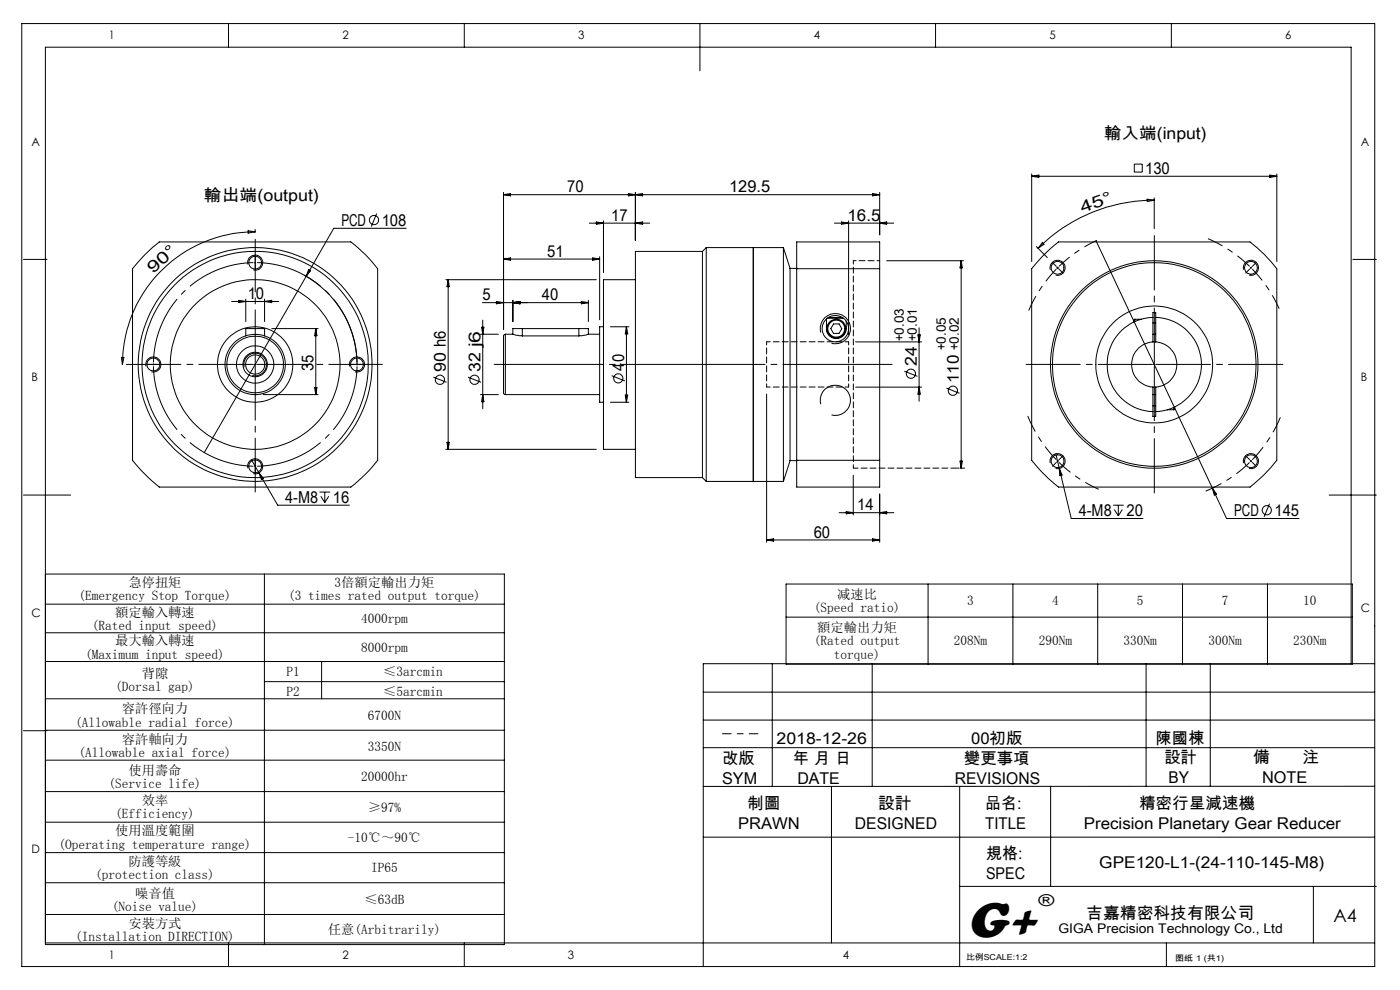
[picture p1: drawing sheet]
<svg xmlns="http://www.w3.org/2000/svg" width="297mm" height="210mm" viewBox="0 0 297 210" stroke-linecap="round" stroke-linejoin="round" font-family="sans-serif">
<g fill="none" stroke="#000" stroke-width=".21">
<path d="M4.6 5h287v200h-287zM48.5 5v5M98.5 5v5M148.5 5v10M198.5 5v5M248.5 5v5M218.9 37.4l1.5-.3v.5zM218.9 36.9v18.6M218.9 37.4h52M240.6 34.8h1.7v1.7h-1.7zM269.4 37.1l1.5 .3-1.5 .2zM270.9 36.9v18.6"/>
<path d="M5 55h5M30.8 54l3-2.7h40.6a29.5 29.5 0 0 1 5.7 5.7v40.6a32.5 32.5 0 0 1-5.7 5.7h-40.6a36 36 0 0 1-5.7-5.7v-40.6zM52.6 56.1a1.58 1.58 0 0 1 1.4-2 1.58 1.58 0 0 1 1.7 1.8 1.58 1.58 0 0 1-2 1.3M52.6 49l1.5 .2-1.5 .3zM53.9 55.7h.4M54.1 49.2a28.2 28.2 0 0 0-28.1 28.1M54.1 48.7v.6M54.1 55.5v.4M64.5 58.4a21.5 21.5 0 0 1 11.2 19M64.9 58.6l-21.6 37.4M65.5 57.2l.4 .2-1 1.2zM79.9 45.3l-1.1 2.8"/>
<path d="M86.2 48.4h-15.4l-5.9 10.2M94.6 59.3h31.9M95.1 59.3v36M95.1 59.3l.2 1.5h-.5zM106.8 40.8v29M106.8 55h20.4M106.8 55l1.5-.3v.5zM106.8 41.3l1.5-.2v.4zM106.8 41.3h79.8M125 47.3h12.8M125.7 54.7l1.5 .3-1.5 .2zM126.5 47.1l1.5 .2-1.5 .3z"/>
<path d="M127.2 54.5v13.3M128 46.8v11M133.3 41.1l1.5 .2-1.5 .2zM134.8 40.8v10.2M134.8 47.3l1.5-.2v.5zM134.8 41.3l1.5-.2v.4zM134.8 59.3h-6.8v36h6.8M149 53.3v48M149 53.3h-14.2v48h14.2M149.8 52.5v49.6M149.8 52.5h16.4M149.8 52.5l-.8 .8"/>
<path d="M159.8 52.5v49.6M166.2 52.5v49.6M166.2 52.5l1.4 4.4M167.6 56.9v40.8M167.6 56.9h1.4M169 57v-5.7h17.6v5.7M169 57h17.6M169 57v40.6M177 47.3h12.6M178.5 47.1l1.5 .2-1.5 .3zM180 46.8v24.2M185.1 41.1l1.5 .2-1.5 .2z"/>
<path d="M186.6 40.8v9M186.6 47.3l1.5-.2v.5zM186.6 57v40.6M188.1 55.3h16.3M203.9 55.3v44M203.9 55.3l.3 1.5h-.5zM219.9 52.3l2.3 2.3M221.1 51.5l.4 .3-1.3 .9zM221.5 54l3-2.7h40.7a29.5 29.5 0 0 1 5.7 5.7v40.6a32.5 32.5 0 0 1-5.7 5.7h-40.7a36 36 0 0 1-5.6-5.7v-40.6zM222.8 57.2a1.59 1.59 0 0 1 1.4-2 1.59 1.59 0 0 1 1.7 1.7 1.59 1.59 0 0 1-2 1.4M224.2 56.7l.3 .3M224.5 56.7l-.3 .3"/>
<path d="M232.5 51.1l24.7 52.5M243.3 42.3l1.6 .2-1.5 .2zM244.9 42.5a34.7 34.7 0 0 0-24.7 10.2M244.9 42v6.5M263.8 57.2a1.58 1.58 0 0 1 1.4-2 1.58 1.58 0 0 1 1.7 1.7 1.58 1.58 0 0 1-1.9 1.4M287 55h5M25.8 75.8h.5l-.3 1.5zM31 77.7a1.6 1.6 0 0 1 1.4-2 1.6 1.6 0 0 1 1.7 1.8 1.6 1.6 0 0 1-2 1.4M49.1 64h10M50.6 63.7l1.5 .3-1.5 .2zM51.8 77.9a2.39 2.39 0 0 1 2.2-2.9 2.39 2.39 0 0 1 2.5 2.6 2.39 2.39 0 0 1-3 2M52.1 63.5v4.7"/>
<path d="M52.1 71.3v-1.6h4v1.6M56.1 63.5v4.7M56.1 64l1.5-.3v.5zM57.6 69.7h9.9M67 69.7v14M67 69.7l.2 1.5h-.5zM74.2 77.7a1.6 1.6 0 0 1 1.4-2 1.6 1.6 0 0 1 1.7 1.8 1.6 1.6 0 0 1-2 1.4M101.9 70.9h3.8M102.2 69.4h.5l-.3 1.5zM102.3 64.2h22.5M102.4 67.9v18.8M105.3 64l1.5 .2-1.5 .2z"/>
<path d="M107.2 70.9l-.4 .4v12.1l.4 .3M107.2 70.9v12.8M108.8 63.7v4.5M108.8 64.2l1.5-.2v.4zM108.8 70.9l2 .4M110.8 69.7h-2v1.2h-1.6M110.8 69.7h12M110.8 71.3h12M110.8 69.7v1.6M122.8 69.7h2v1.2M122.8 69.7v1.6M123.3 64l1.5 .2-1.5 .2z"/>
<path d="M124.8 63.7v4.5M124.8 70.9l-2 .4M124.8 70.9h2.4M128 69.3h-.8v16h.8M129.5 69.3h3.9M129.8 79.7l2.8 1.1M132.9 69.3v16M132.9 69.3l.3 1.5h-.6zM174.1 70.5a3.2 3.2 0 0 1 2.8-4 3.2 3.2 0 0 1 3.5 3.5 3.2 3.2 0 0 1-4 2.8M175.3 67.7v.6a3.9 3.9 0 0 0 .7 3 2.21 2.21 0 0 0 2.6 .1 2.21 2.21 0 0 0 .9-2.4v-.9M175.5 67.5h3.4M175.8 67.3h2.8"/>
<path d="M176.8 68.7h1.2l.6 1-.6 1h-1.2l-.6-1zM181.5 72.5h14M191.8 78.7l2.8 1.1M194.7 71h.5l-.2 1.5zM195 69.5v15.6M240.7 67.7l-.1 .1v.5M240.7 67.7v.5M240.7 67.7h1.4M244.6 67.3a10 10 0 0 0-9.7 10 10 10 0 0 0 9.7 10M244.6 72.5a4.8 4.8 0 0 0-4.5 4.8 4.8 4.8 0 0 0 4.5 4.8M244.6 72.5h.6M244.6 70.9h.6"/>
<path d="M244.6 68.5h.6M244.6 72.5v-6.2h.6v6.2M245.2 72.5a4.8 4.8 0 0 1 4.5 4.8 4.8 4.8 0 0 1-4.5 4.8M245.2 67.3a10 10 0 0 1 9.7 10 10 10 0 0 1-9.7 10M52.6 99.3a1.59 1.59 0 0 1 1.4-2 1.59 1.59 0 0 1 1.7 1.8 1.59 1.59 0 0 1-2 1.4M53.3 97.5l1.6 2.8M54.1 83.7h.2M55.8 83.7h11.7M66.7 82.2h.5l-.2 1.5zM91.9 80l2.8 1.1M94.6 95.3h31.9M94.8 93.8h.5l-.2 1.5z"/>
<path d="M99.3 80l2.8 1.1M101.9 83.7h3.8M102.4 83.7l.3 1.5h-.5zM107.2 83.7h20M129.5 85.3h3.9M132.6 83.8h.6l-.3 1.5zM162.6 83.6v31.4M167.6 97.7l-1.4 4.4M167.6 97.7h1.4M169 97.6v5.7h17.6v-5.7M169 97.6h17.6M174.1 85.8a3.2 3.2 0 0 1 2.8-4.1 3.2 3.2 0 0 1 3.5 3.5 3.2 3.2 0 0 1-4 2.8"/>
<path d="M181.5 82.1h14M195 82.1l.2 1.5h-.5zM200.8 82.3l2.8 1.1M203.1 99.3h.3M203.7 97.8h.5l-.3 1.5zM222.8 98.2a1.6 1.6 0 0 1 1.4-2 1.6 1.6 0 0 1 1.8 1.8 1.6 1.6 0 0 1-2.1 1.4M224 96.3l3.3 13.7h15.2M224.7 99.4l.6 1.4-.5 .1zM244.6 82.1h.6M244.6 83.7h.6M244.6 86.1h.6M244.6 82.1v6.2h.6v-6.2"/>
<path d="M247.7 86.9h1.3M249 86.4v.5M249.2 86.4v.4l-.2 .1M263.8 98.2a1.59 1.59 0 0 1 1.4-2 1.59 1.59 0 0 1 1.8 1.8 1.59 1.59 0 0 1-2 1.4M5 105h10M54.9 100.3l4 6.9h15.2M54.9 100.3l1 1.2-.4 .2zM67.8 104.4h2.2M68.1 105.3l.8 1.3M68.9 104.4v2.2M69.7 105.3l-.8 1.3M149 101.3l.8 .8"/>
<path d="M149.8 102.1h16.4M162.6 114.5h24M162.6 114.5l1.5-.2v.5zM178 108.8h11.6M179.5 108.5l1.5 .3-1.5 .2zM181 100.8v8.4M185.1 114.3l1.5 .2-1.5 .3zM186.6 104.8v10.2M186.6 108.8l1.5-.3v.5zM236.1 107.2h2.3M236.4 108.1l.8 1.3M237.2 107.2v2.2"/>
<path d="M238.1 108.1l-.9 1.3M257.2 103.6l3 6.4h15.4M257.2 103.6l.9 1.2-.5 .2zM257.6 103.4l-.5 .2M269.3 106.8l-1.1 2.8M282 105h10M9.6 128.2h97.4M9.6 134.2h97.4M9.6 121.8h97.4v78.6h-97.4v-190.4h277v130.8M56.1 121.8v78.6M166.8 123.9h120.1v17h-120.1zM166.8 130.9h120.1"/>
<path d="M196.9 123.9v17M214.9 123.9v17M232.9 123.9v17M250.9 123.9v17M268.9 123.9v17M5 155h5M9.6 140.3h97.4M9.6 148.2h97.4M9.6 154.9h97.4M56.1 144.6h50.9M68.2 140.3v7.9M149.2 152.7h142.4"/>
<path d="M149.2 146.8h142.4M149.2 158.6h142.4M163.8 140.8v26M185 140.8v26M243.1 140.8v26M256.8 140.8v26M291.6 140.8h-142.4v64.2M9.6 161.2h97.4M9.6 167.9h97.4M9.6 174.4h97.4M149.2 177.6h142.4M176.4 166.8v33.2"/>
<path d="M203.6 166.8v38.2M222.9 166.8v21.2M291.6 166.8h-142.4M9.6 180.9h97.4M9.6 187.2h97.4M9.6 194h97.4M203.6 188h88.4M278.6 188v12M9.6 200h282M48.5 200v5M98.5 200v5M247.4 200v5"/>
<circle cx="54.1" cy="55.7" r="1.36"/>
<circle cx="79.3" cy="46.7" r=".98"/>
<circle cx="224.4" cy="56.8" r="1.36"/>
<circle cx="265.4" cy="56.8" r="1.36"/>
<circle cx="32.5" cy="77.3" r="1.37"/>
<circle cx="54.1" cy="77.3" r="6"/>
<circle cx="54.1" cy="77.3" r="8"/>
<circle cx="54.1" cy="77.3" r="24.8"/>
<circle cx="54.1" cy="77.3" r="6.4"/>
<circle cx="54.1" cy="77.3" r="24"/>
<circle cx="54.1" cy="77.3" r="2.6"/>
<circle cx="54.1" cy="77.3" r="4"/>
<circle cx="54.1" cy="77.3" r="18"/>
<circle cx="54.1" cy="77.3" r="2.03"/>
<circle cx="75.7" cy="77.3" r="1.35"/>
<circle cx="177.2" cy="69.7" r="2.8"/>
<circle cx="177.4" cy="69.7" r="1.8"/>
<circle cx="177.4" cy="69.7" r="2"/>
<circle cx="193.2" cy="79.3" r=".97"/>
<circle cx="244.9" cy="77.3" r="22"/>
<circle cx="244.9" cy="77.3" r="21.6"/>
<circle cx="244.9" cy="77.3" r="12.4"/>
<circle cx="54.1" cy="98.9" r="1.36"/>
<circle cx="93.3" cy="80.6" r=".98"/>
<circle cx="100.7" cy="80.6" r=".98"/>
<circle cx="131.2" cy="80.3" r=".98"/>
<circle cx="202.1" cy="82.9" r=".99"/>
<circle cx="224.4" cy="97.8" r="1.36"/>
<circle cx="265.4" cy="97.8" r="1.36"/>
<circle cx="268.7" cy="108.2" r=".99"/>
</g>
<path d="M224.1 57.1a29 29 0 0 0-5.9 8.8" fill="none" stroke="#000" stroke-width=".21" stroke-dasharray="30.5 1.3 1.3 1.3" stroke-dashoffset="27.1" stroke-linecap="butt"/>
<path d="M224.7 56.5a29 29 0 0 1 8-5.5" fill="none" stroke="#000" stroke-width=".21" stroke-dasharray="30.5 1.3 1.3 1.3" stroke-dashoffset="27.5" stroke-linecap="butt"/>
<path d="M265.4 56.8l-.2-.1M265.4 56.8l.1 .1M32.5 77.3v.2M32.5 77.3v-.2M75.7 77.3v-.2M75.7 77.3v.2M54.1 98.9h.2M54.1 98.9h-.2M224.4 97.8l.1 .1M224.4 97.8l-.2-.1M265.4 97.8l.1-.1M265.4 97.8l-.2 .1" fill="none" stroke="#000" stroke-width=".21" stroke-dasharray="30.5 1.3 1.3 1.3" stroke-linecap="butt"/>
<path d="M265.1 56.5a29 29 0 0 0-8.8-5.9M265.7 97.5a29 29 0 0 0 5.9-9" fill="none" stroke="#000" stroke-width=".21" stroke-dasharray="30.5 1.3 1.3 1.3" stroke-dashoffset="27" stroke-linecap="butt"/>
<path d="M265.7 57.1a29 29 0 0 1 5.7 8.4M224.7 98.1a29 29 0 0 0 8.4 5.7" fill="none" stroke="#000" stroke-width=".21" stroke-dasharray="30.5 1.3 1.3 1.3" stroke-dashoffset="27.3" stroke-linecap="butt"/>
<path d="M224.1 97.5a29 29 0 0 1-6.1-9.3M265.1 98.1a29 29 0 0 1-9.3 6.1" fill="none" stroke="#000" stroke-width=".21" stroke-dasharray="30.5 1.3 1.3 1.3" stroke-dashoffset="26.8" stroke-linecap="butt"/>
<path d="M53.7 55.7a21.6 21.6 0 0 0-21.1 21.2M32.6 77.7a21.6 21.6 0 0 0 21.1 21.2M75.7 76.9a21.6 21.6 0 0 0-21.2-21.2M54.5 98.9a21.6 21.6 0 0 0 21.2-21.2" fill="none" stroke="#000" stroke-width=".21" stroke-dasharray="30.5 1.3 1.3 1.3" stroke-dashoffset="15.8" stroke-linecap="butt"/>
<path d="M104.8 77.3h84.5" fill="none" stroke="#000" stroke-width=".21" stroke-dasharray="30.5 1.3 1.3 1.3" stroke-dashoffset="7.3"/>
<path d="M153.3 155.6h7.5" fill="none" stroke="#000" stroke-width=".21" stroke-dasharray="30.5 1.3 1.3 1.3" stroke-dashoffset="28.6"/>
<path d="M180 72.5h-17.4M162.6 82.1h17.4M181 99.3v-44" fill="none" stroke="#000" stroke-width=".21" stroke-dasharray="1.3 .6" stroke-dashoffset=".5"/>
<path d="M186.6 55.3h-5.6" fill="none" stroke="#000" stroke-width=".21" stroke-dasharray="1.3 .6" stroke-dashoffset=".7"/>
<path d="M181 99.3h23.6" fill="none" stroke="#000" stroke-width=".21" stroke-dasharray="1.3 .6" stroke-dashoffset=".3"/>
<path d="M162.6 82.1v-9.6M180 82.1v-9.6" fill="none" stroke="#000" stroke-width=".21" stroke-dasharray="1.3 .6" stroke-dashoffset=".6"/>
<g fill="none" stroke="#000" stroke-width=".21" stroke-dasharray="30.5 1.3 1.3 1.3">
<path d="M54.1 55.3v-1.2M54.1 56.1v1.2M224.1 56.5l-.8-.8M224.7 57.1l.8 .8M265.1 57.1l-.8 .8M265.4 56.8l.1-.1M265.4 56.8l-.2 .1M265.7 56.5l.8-.8M32.1 77.3h-1.1M32.5 77.3h-.2M32.5 77.3h.2M32.9 77.3h1.2"/>
<path d="M54.1 77.3v-.2M54.1 77.3h-.2M54.1 77.3v.2M54.1 77.3h.2M75.3 77.3h-1.1M75.7 77.3h.2M75.7 77.3h-.2M76.1 77.3h1.2M244.9 77.3v-.2M244.9 77.3h-.2M244.9 77.3v.2M244.9 77.3h.2"/>
<path d="M54.1 98.9v.2M54.1 98.9v-.2M54.1 99.3v1.2M54.1 98.5v-1.2M224.1 98.1l-.8 .8M224.4 97.8l-.2 .1M224.4 97.8l.1-.1M224.7 97.5l.8-.8M265.1 97.5l-.8-.8M265.4 97.8l.1 .1M265.4 97.8l-.2-.1M265.7 98.1l.8 .8"/>
</g>
<path d="M53.7 77.3h-26.9M244.9 76.9v-26.9" fill="none" stroke="#000" stroke-width=".21" stroke-dasharray="30.5 1.3 1.3 1.3" stroke-dashoffset="18.9"/>
<path d="M54.1 77.7v26.7M244.5 77.3h-26.8M244.9 77.7v26.9M245.3 77.3h26.8" fill="none" stroke="#000" stroke-width=".21" stroke-dasharray="30.5 1.3 1.3 1.3" stroke-dashoffset="19"/>
<path d="M54.1 76.9v-26.1" fill="none" stroke="#000" stroke-width=".21" stroke-dasharray="30.5 1.3 1.3 1.3" stroke-dashoffset="19.3"/>
<path d="M54.5 77.3h26.6" fill="none" stroke="#000" stroke-width=".21" stroke-dasharray="30.5 1.3 1.3 1.3" stroke-dashoffset="19.1"/>
<text font-size="11" x="205.1" y="198.7">G+</text>
<text font-size="3.9" x="282.9" y="195.5">A4</text>
<g font-size="3.5">
<text x="234.2" y="29.5">輸入端(input)</text>
<text x="120.3" y="40.8">70</text>
<text x="154.7" y="40.8">129.5</text>
<text x="242.9" y="36.9">130</text>
<text x="43.3" y="42.6">輸出端(output)</text>
<text x="72.4" y="47.9">PCD</text>
<text x="81" y="47.9">108</text>
<text x="129.6" y="46.8">17</text>
<text x="179.8" y="46.8">16.5</text>
<text x="229.6" y="45.2" transform="rotate(-20 229.6 45.2)">4 5 °</text>
<text x="32.5" y="58.2" transform="rotate(-42 32.5 58.2)">9 0 °</text>
<text x="116.1" y="54.4">51</text>
<text x="52.6" y="63.4">10</text>
<text x="102.4" y="63.7">5</text>
<text x="115" y="63.7">40</text>
<text x="194.5" y="77.6" transform="rotate(-90 194.5 77.6)">24</text>
<text x="66.5" y="78.8" transform="rotate(-90 66.5 78.8)">35</text>
<text x="94.6" y="78.9" transform="rotate(-90 94.6 78.9)">90 h6</text>
<text x="101.9" y="78.9" transform="rotate(-90 101.9 78.9)">32 j6</text>
<text x="132.4" y="78.6" transform="rotate(-90 132.4 78.6)">40</text>
<text x="203.4" y="81.3" transform="rotate(-90 203.4 81.3)">110</text>
<text x="60.5" y="106.7">4-M8</text>
<text x="70.6" y="106.7">16</text>
<text x="181.8" y="108.2">14</text>
<text x="228.9" y="109.5">4-M8</text>
<text x="239" y="109.5">20</text>
<text x="261.8" y="109.5">PCD</text>
<text x="270.4" y="109.5">145</text>
<text x="172.6" y="114">60</text>
<text x="220.3" y="192.2">®</text>
<text x="230.5" y="194.8">吉嘉精密科技有限公司</text>
</g>
<g font-size="3.4">
<text x="164.8" y="157.8">2018-12-26</text>
<text x="206" y="157.8">00初版</text>
<text x="245.2" y="157.8">陳國棟</text>
<text x="247" y="161.8">設計</text>
<text x="265.8" y="161.8">備</text>
<text x="276.3" y="161.8">注</text>
<text x="153.2" y="162.1">改版</text>
<text x="153.2" y="166.4">SYM</text>
<text x="168.2" y="162.1">年 月 日</text>
<text x="169.2" y="166.4">DATE</text>
<text x="202.6" y="166.4">REVISIONS</text>
<text x="204.5" y="162.1">變更事項</text>
<text x="247.9" y="166.1">BY</text>
<text x="267.7" y="166.1">NOTE</text>
<text x="158.5" y="171.6">制圖</text>
<text x="186.3" y="171.6">設計</text>
<text x="209" y="171.6">品名:</text>
<text x="241.6" y="171.6">精密行星減速機</text>
<text x="156.6" y="175.9">PRAWN</text>
<text x="181.4" y="175.9">DESIGNED</text>
<text x="209" y="175.9">TITLE</text>
<text x="229.9" y="175.9">Precision Planetary Gear Reducer</text>
<text x="209.2" y="182.2">規格:</text>
<text x="233.2" y="184.1">GPE120-L1-(24-110-145-M8)</text>
<text x="209.2" y="186.5">SPEC</text>
</g>
<g font-size="2.8">
<text x="191.7" y="72.4" transform="rotate(-90 191.7 72.4)">+0.03</text>
<text x="194.5" y="72.4" transform="rotate(-90 194.5 72.4)">+0.01</text>
<text x="200.6" y="74.3" transform="rotate(-90 200.6 74.3)">+0.05</text>
<text x="203.4" y="74.3" transform="rotate(-90 203.4 74.3)">+0.02</text>
<text x="27.2" y="124.6">急停扭矩</text>
<text x="71" y="124.6">3倍額定輸出力矩</text>
<text x="16.7" y="127.4">(Emergency Stop Torque)</text>
<text x="24.4" y="130.8">額定輸入轉速</text>
<text x="61.1" y="127.4">(3 times rated output torque)</text>
<text x="172.7" y="129.8">(Speed ratio)</text>
<text x="177.6" y="127">减速比</text>
<text x="205.2" y="128.4">3</text>
<text x="223.2" y="128.4">4</text>
<text x="241.2" y="128.4">5</text>
<text x="259.2" y="128.4">7</text>
<text x="276.5" y="128.4">10</text>
<text x="19.5" y="133.6">(Rated input speed)</text>
<text x="24.4" y="136.9">最大輸入轉速</text>
<text x="76.6" y="132.2">4000rpm</text>
<text x="172.7" y="136.9">(Rated output</text>
<text x="173.4" y="134.1">額定輸出力矩</text>
<text x="202.4" y="136.9">208Nm</text>
<text x="220.4" y="136.9">290Nm</text>
<text x="238.4" y="136.9">330Nm</text>
<text x="256.4" y="136.9">300Nm</text>
<text x="274.4" y="136.9">230Nm</text>
<text x="18.1" y="139.7">(Maximum input speed)</text>
<text x="30.1" y="143.9">背隙</text>
<text x="60.8" y="143.5">P1</text>
<text x="76.6" y="138.3">8000rpm</text>
<text x="81.3" y="143.5">≤3arcmin</text>
<text x="176.9" y="139.7">torque)</text>
<text x="24.4" y="146.7">(Dorsal gap)</text>
<text x="60.8" y="147.6">P2</text>
<text x="81.3" y="147.6">≤5arcmin</text>
<text x="16" y="154.1">(Allowable radial force)</text>
<text x="25.8" y="151.3">容許徑向力</text>
<text x="78" y="152.7">6700N</text>
<text x="16.7" y="160.7">(Allowable axial force)</text>
<text x="25.8" y="157.8">容許軸向力</text>
<text x="78" y="159.2">3350N</text>
<text x="23" y="167.2">(Service life)</text>
<text x="27.2" y="164.4">使用壽命</text>
<text x="76.6" y="165.8">20000hr</text>
<text x="24.4" y="173.6">(Efficiency)</text>
<text x="30.1" y="170.7">效率</text>
<text x="78" y="172.2">≥97%</text>
<text x="24.4" y="177.2">使用溫度範圍</text>
<text x="73.8" y="178.6">-10℃～90℃</text>
<text x="12.4" y="180">(Operating temperature range)</text>
<text x="27.2" y="183.6">防護等級</text>
<text x="78.7" y="185.1">IP65</text>
<text x="20.2" y="186.5">(protection class)</text>
<text x="28.7" y="190.4">噪音值</text>
<text x="77.3" y="191.8">≤63dB</text>
<text x="23.7" y="193.2">(Noise value)</text>
<text x="27.2" y="196.8">安裝方式</text>
<text x="224.5" y="197.8">GIGA Precision Technology Co., Ltd</text>
<text x="16" y="199.6">(Installation DIRECTION)</text>
<text x="69.6" y="198.2">任意(Arbitrarily)</text>
</g>
<g font-size="2.5">
<text x="23.1" y="8.4">1</text>
<text x="72.7" y="8.4">2</text>
<text x="122.7" y="8.4">3</text>
<text x="172.7" y="8.4">4</text>
<text x="222.7" y="8.4">5</text>
<text x="272.7" y="8.4">6</text>
<text x="6.7" y="30.9">A</text>
<text x="288.7" y="30.9">A</text>
<text x="6.7" y="80.9">B</text>
<text x="288.7" y="80.9">B</text>
<text x="6.7" y="130.9">C</text>
<text x="288.7" y="129.9">C</text>
<text x="6.7" y="180.9">D</text>
<text x="23.1" y="203.4">1</text>
<text x="72.7" y="203.4">2</text>
<text x="120.5" y="203.4">3</text>
<text x="178.8" y="203.4">4</text>
</g>
<g font-size="1.7">
<text x="204.9" y="203.7">比例SCALE:1:2</text>
<text x="249.3" y="203.8">图纸 1 (共1)</text>
</g>
</svg>
